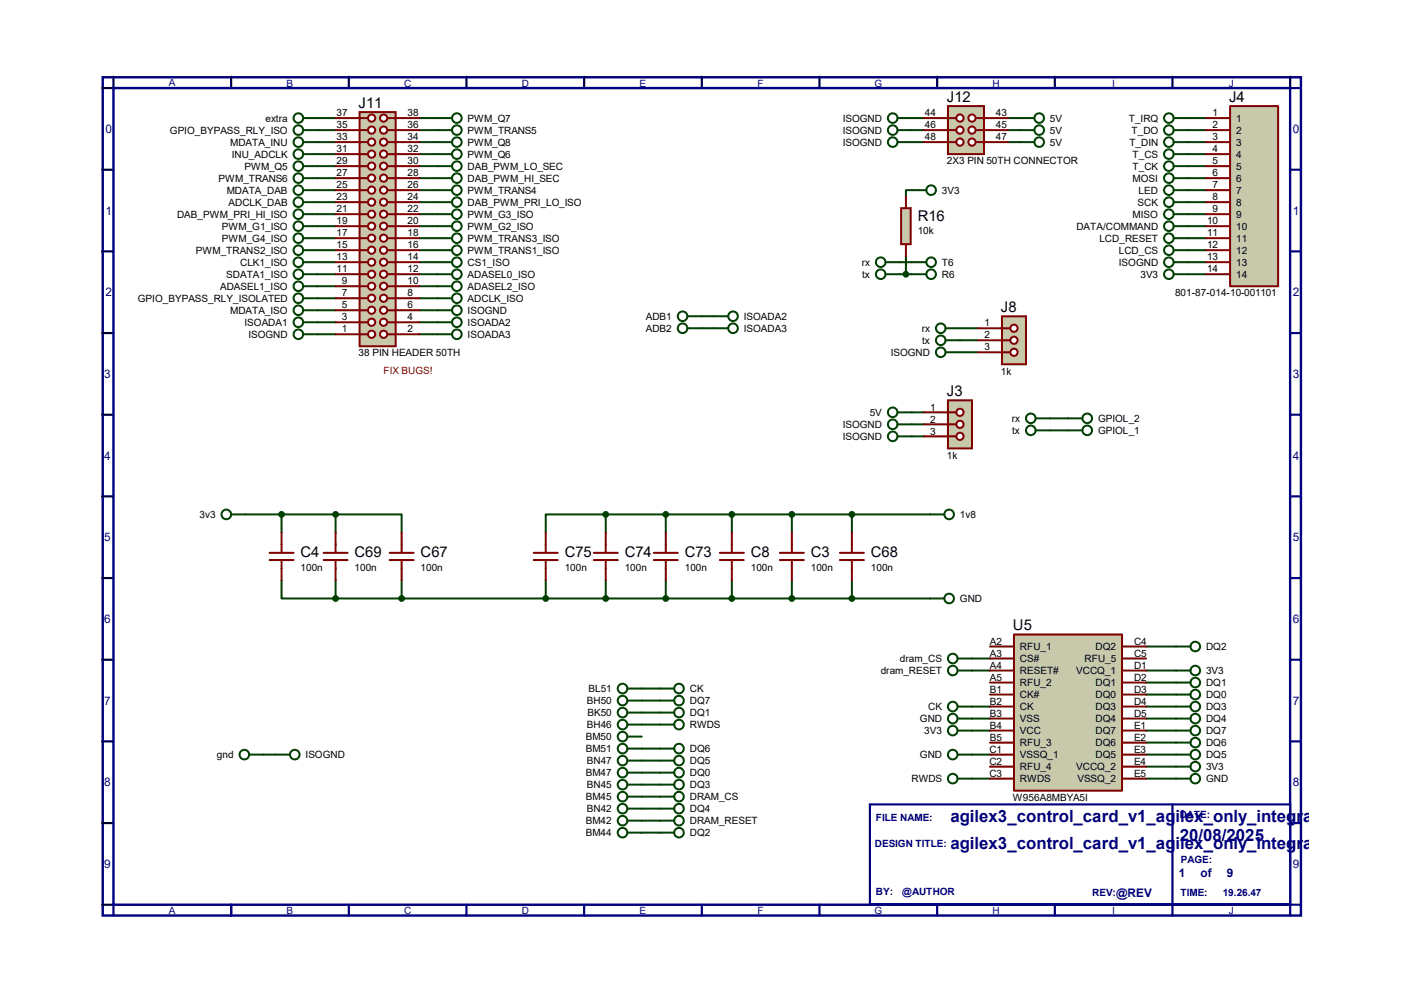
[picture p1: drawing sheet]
<svg xmlns="http://www.w3.org/2000/svg" width="297mm" height="210mm" viewBox="0 0 297 210" stroke-linecap="round" stroke-linejoin="round" font-family="sans-serif">
<path d="M21.7 16.3h253.5v177.3h-253.5zM24 18.6h248.9v172.7h-248.9z" fill="none" stroke="#000080" stroke-width=".51"/>
<g fill="none" stroke="#000080" stroke-width=".47">
<path d="M24 16.3v2.3h-2.3M48.9 16.3v2.3M73.8 16.3v2.3M98.7 16.3v2.3M123.6 16.3v2.3M148.5 16.3v2.3M173.4 16.3v2.3M198.2 16.3v2.3M223.1 16.3v2.3M248 16.3v2.3M272.9 16.3v2.3h2.3M21.7 35.9h2.3"/>
<path d="M272.9 35.9h2.3M21.7 53.2h2.3M272.9 53.2h2.3M21.7 70.4h2.3M272.9 70.4h2.3M21.7 87.7h2.3M272.9 87.7h2.3M21.7 105h2.3M272.9 105h2.3M21.7 122.3h2.3M21.7 139.5h2.3M272.9 122.3h2.3"/>
<path d="M272.9 139.5h2.3M21.7 156.8h2.3M272.9 156.8h2.3M21.7 174.1h2.3M272.9 174.1h2.3M21.7 191.3h2.3v2.3M48.9 191.3v2.3M73.8 191.3v2.3M98.7 191.3v2.3M123.6 191.3v2.3M148.5 191.3v2.3M173.4 191.3v2.3"/>
<path d="M198.2 191.3v2.3M223.1 191.3v2.3M248 191.3v2.3M275.2 191.3h-2.3v2.3"/>
</g>
<g fill="none" stroke="#000" stroke-width=".21">
<path d="M21.5 18.6h2.3M24 16.1v2.3M48.9 16.1v2.3M73.8 16.1v2.3M98.7 16.1v2.3M123.6 16.1v2.3M148.5 16.1v2.3M173.4 16.1v2.3M198.2 16.1l.1 2.3M223.1 16.1l.1 2.3M248 16.1l.1 2.3M272.9 16.1l.1 2.3"/>
<path d="M21.5 35.9h2.3M21.5 53.2h2.3M21.5 70.4h2.3M21.5 87.7h2.3M21.5 105h2.3M21.5 122.3h2.3M21.5 139.5h2.3M21.5 156.8h2.3M21.5 174.1h2.3M21.5 191.3h2.3"/>
</g>
<path d="M184 170.1h88.9v21.1h-88.9z" fill="#fff" stroke="#000080" stroke-width=".47"/>
<path d="M248 170.1v21.1" fill="none" stroke="#000080" stroke-width=".47"/>
<g fill="none" stroke="#004000" stroke-width=".42">
<path d="M67.2 25h3.8M67.2 27.5h3.8M67.2 30.1h3.8M67.2 32.6h3.8M67.2 35.1h3.8M67.2 37.7h3.8M88.8 25h3.8M88.8 27.5h3.8M88.8 30.1h3.8M88.8 32.6h3.8M88.8 35.1h3.8M88.8 37.7h3.8"/>
<path d="M192.9 25h2.6M192.9 27.5h2.6M192.9 30.1h2.6M213.2 25h2.6M213.2 27.5h2.6M213.2 30.1h2.6M248.3 25h6.8M248.3 27.5h6.8M248.3 30.1h6.8M248.3 32.6h6.8M248.3 35.1h6.8M248.3 37.7h6.8"/>
<path d="M67.2 40.2h3.8M67.2 42.8h3.8M67.2 45.3h3.8M67.2 47.8h3.8M67.2 50.4h3.8M67.2 52.9h3.8M67.2 55.5h3.8M67.2 58h3.8M88.8 40.2h3.8M88.8 42.8h3.8M88.8 45.3h3.8M88.8 47.8h3.8"/>
<path d="M88.8 50.4h3.8M88.8 52.9h3.8M88.8 55.5h3.8M88.8 58h3.8M190.4 55.5h2.5M190.4 58h2.5M191.6 54.2v3.8M192.9 40.2h-1.3v1.3M248.3 40.2h6.8M248.3 42.8h6.8M248.3 45.3h6.8M248.3 47.8h6.8"/>
<path d="M248.3 50.4h6.8M248.3 52.9h6.8M248.3 55.5h6.8M248.3 58h6.8M67.2 70.7h3.8M67.2 68.2h3.8M67.2 65.6h3.8M67.2 63.1h3.8M67.2 60.5h3.8M88.8 70.7h3.8M88.8 68.2h3.8M88.8 65.6h3.8"/>
<path d="M88.8 63.1h3.8M88.8 60.5h3.8M148.5 69.4h2.5M148.5 66.9h2.5M203.1 69.4h3.8M203.1 72h3.8M203.1 74.5h3.8M192.9 92.3h2.6M192.9 89.7h2.6M192.9 87.2h2.6M222.1 91h3.8M222.1 88.5h3.8"/>
<path d="M51.9 108.8h19.1M59.6 108.8v3.8M71 108.8h14v3.8M71 108.8v3.8M128.1 108.8h-12.7v3.8M128.1 108.8v3.8M128.1 108.8h68.6M140.8 108.8v3.8M154.8 108.8v3.8M167.5 108.8v3.8M180.2 108.8v3.8M59.6 122.8v3.8h11.4"/>
<path d="M71 126.6h125.7M71 122.8v3.8M85 122.8v3.8M115.4 122.8v3.8M128.1 122.8v3.8M140.8 122.8v3.8M154.8 122.8v3.8M167.5 122.8v3.8M180.2 122.8v3.8M205.6 139.3h3.8M242.4 136.7h6.4M55.8 159.6h2.5"/>
<path d="M135.8 148.2h3.8M135.8 150.7h3.8M135.8 145.6h3.8M135.8 158.3h3.8M135.8 153.2h3.8M205.6 149.4h3.8M205.6 152h3.8M205.6 154.5h3.8M205.6 159.6h3.8M205.6 141.8h3.8M242.4 144.4h6.4M242.4 146.9h6.4"/>
<path d="M242.4 149.4h6.4M242.4 152h6.4M242.4 154.5h6.4M242.4 157.1h6.4M242.4 159.6h6.4M242.4 141.8h6.4M135.8 160.9h3.8M135.8 163.4h3.8M135.8 165.9h3.8M135.8 168.5h3.8M135.8 176.1h3.8M135.8 171h3.8"/>
<path d="M135.8 173.6h3.8M205.6 164.7h3.8M242.4 164.7h6.4M242.4 162.1h6.4"/>
<circle cx="247.3" cy="37.7" r="1.02"/>
<circle cx="247.3" cy="25" r="1.02"/>
<circle cx="247.3" cy="35.1" r="1.02"/>
<circle cx="247.3" cy="27.5" r="1.02"/>
<circle cx="247.3" cy="30.1" r="1.02"/>
<circle cx="247.3" cy="32.6" r="1.02"/>
<circle cx="247.3" cy="52.9" r="1.02"/>
<circle cx="247.3" cy="45.3" r="1.02"/>
<circle cx="247.3" cy="50.4" r="1.02"/>
<circle cx="247.3" cy="47.8" r="1.02"/>
<circle cx="247.3" cy="42.8" r="1.02"/>
<circle cx="247.3" cy="40.2" r="1.02"/>
<circle cx="247.3" cy="58" r="1.02"/>
<circle cx="247.3" cy="55.5" r="1.02"/>
</g>
<path d="M260.2 22.4h10.2v38.1h-10.2z" fill="#c8c8aa" stroke="#800000" stroke-width=".42"/>
<g fill="none" stroke="#800000" stroke-width=".42">
<path d="M255.1 25h5.1M255.1 27.5h5.1M255.1 30.1h5.1M255.1 32.6h5.1M255.1 35.1h5.1M255.1 37.7h5.1M255.1 40.2h5.1M255.1 42.8h5.1M255.1 45.3h5.1M255.1 47.8h5.1M255.1 50.4h5.1M255.1 52.9h5.1"/>
<path d="M255.1 55.5h5.1M255.1 58h5.1"/>
</g>
<path d="M214.5 134.2h22.9v33h-22.9z" fill="#c8c8aa" stroke="#800000" stroke-width=".42"/>
<g fill="none" stroke="#800000" stroke-width=".42">
<path d="M209.4 136.7h5.1M209.4 139.3h5.1M237.4 136.7h5M237.4 139.3h5M209.4 141.8h5.1M209.4 144.4h5.1M209.4 146.9h5.1M209.4 149.4h5.1M209.4 152h5.1M209.4 154.5h5.1M209.4 157.1h5.1M209.4 159.6h5.1"/>
<path d="M237.4 141.8h5M237.4 144.4h5M237.4 146.9h5M237.4 149.4h5M237.4 152h5M237.4 154.5h5M237.4 157.1h5M237.4 159.6h5M209.4 162.1h5.1M209.4 164.7h5.1M237.4 162.1h5M237.4 164.7h5"/>
</g>
<path d="M212 66.9h5v10.1h-5z" fill="#c8c8aa" stroke="#800000" stroke-width=".42"/>
<path d="M212 69.4h1.7" fill="none" stroke="#800000" stroke-width=".42"/>
<circle cx="214.5" cy="69.4" r=".76" fill="#fff" stroke="#800000" stroke-width=".42"/>
<path d="M212 72h1.7" fill="none" stroke="#800000" stroke-width=".42"/>
<circle cx="214.5" cy="72" r=".76" fill="#fff" stroke="#800000" stroke-width=".42"/>
<path d="M212 74.5h1.7" fill="none" stroke="#800000" stroke-width=".42"/>
<circle cx="214.5" cy="74.5" r=".76" fill="#fff" stroke="#800000" stroke-width=".42"/>
<g fill="none" stroke="#800000" stroke-width=".42">
<path d="M206.9 69.4h5.1M206.9 72h5.1M206.9 74.5h5.1M57 116.9h5.1M57 118.4h5.1M59.6 112.6v4.3M59.6 118.4v4.4M68.5 116.9h5M68.5 118.4h5M71 112.6v4.3M71 118.4v4.4M82.4 116.9h5.1"/>
<path d="M82.4 118.4h5.1M85 112.6v4.3M85 118.4v4.4M165 116.9h5.1M165 118.4h5.1M167.5 112.6v4.3M167.5 118.4v4.4M177.7 116.9h5.1M177.7 118.4h5.1M180.2 112.6v4.3M180.2 118.4v4.4"/>
</g>
<g fill="none" stroke="#004000" stroke-width=".42">
<path d="M64.1 30.1h3.1M64.1 32.6h3.1M64.1 27.5h3.1M64.1 37.7h3.1M64.1 35.1h3.1M92.6 30.1h3M92.6 32.6h3M92.6 27.5h3M92.6 37.7h3M92.6 35.1h3M64.1 40.2h3.1M64.1 42.8h3.1"/>
<path d="M64.1 45.3h3.1M64.1 47.8h3.1M64.1 50.4h3.1M64.1 52.9h3.1M64.1 55.5h3.1M64.1 58h3.1M92.6 40.2h3M92.6 42.8h3M92.6 45.3h3M92.6 47.8h3M92.6 50.4h3M92.6 52.9h3"/>
<path d="M92.6 55.5h3M92.6 58h3M64.1 70.7h3.1M64.1 68.2h3.1M64.1 60.5h3.1M64.1 63.1h3.1M64.1 65.6h3.1M92.6 70.7h3M92.6 68.2h3M92.6 60.5h3M92.6 63.1h3M92.6 65.6h3"/>
<path d="M145.4 69.4h3.1M145.4 66.9h3.1M151 69.4h3.1M151 66.9h3.1M200 69.4h3.1M200 72h3.1M200 74.5h3.1M196.7 108.8h3.1M196.7 126.6h3.1M202.6 139.3h3M248.8 136.7h3M52.7 159.6h3.1"/>
<path d="M58.3 159.6h3M139.6 148.2h3M139.6 150.7h3M139.6 158.3h3M139.6 145.6h3M139.6 153.2h3M202.6 149.4h3M202.6 152h3M202.6 154.5h3M202.6 159.6h3M202.6 141.8h3M248.8 144.4h3"/>
<path d="M248.8 146.9h3M248.8 149.4h3M248.8 152h3M248.8 154.5h3M248.8 157.1h3M248.8 159.6h3M248.8 141.8h3M139.6 163.4h3M139.6 176.1h3M139.6 173.6h3M139.6 168.5h3M139.6 160.9h3"/>
<path d="M139.6 165.9h3M139.6 171h3M202.6 164.7h3M248.8 164.7h3M248.8 162.1h3"/>
<circle cx="63.1" cy="32.6" r="1.02"/>
<circle cx="63.1" cy="35.1" r="1.02"/>
<circle cx="63.1" cy="27.5" r="1.02"/>
<circle cx="63.1" cy="37.7" r="1.02"/>
<circle cx="63.1" cy="30.1" r="1.02"/>
<circle cx="96.6" cy="37.7" r="1.02"/>
<circle cx="96.6" cy="35.1" r="1.02"/>
<circle cx="96.6" cy="27.5" r="1.02"/>
<circle cx="96.6" cy="32.6" r="1.02"/>
<circle cx="96.6" cy="30.1" r="1.02"/>
<circle cx="63.1" cy="45.3" r="1.02"/>
<circle cx="63.1" cy="42.8" r="1.02"/>
<circle cx="63.1" cy="50.4" r="1.02"/>
<circle cx="63.1" cy="52.9" r="1.02"/>
<circle cx="63.1" cy="40.2" r="1.02"/>
<circle cx="63.1" cy="55.5" r="1.02"/>
<circle cx="63.1" cy="47.8" r="1.02"/>
<circle cx="63.1" cy="58" r="1.02"/>
<circle cx="96.6" cy="40.2" r="1.02"/>
<circle cx="96.6" cy="42.8" r="1.02"/>
<circle cx="96.6" cy="47.8" r="1.02"/>
<circle cx="96.6" cy="58" r="1.02"/>
<circle cx="96.6" cy="45.3" r="1.02"/>
<circle cx="96.6" cy="52.9" r="1.02"/>
<circle cx="96.6" cy="50.4" r="1.02"/>
<circle cx="96.6" cy="55.5" r="1.02"/>
<circle cx="63.1" cy="70.7" r="1.02"/>
<circle cx="63.1" cy="65.6" r="1.02"/>
<circle cx="63.1" cy="60.5" r="1.02"/>
<circle cx="63.1" cy="63.1" r="1.02"/>
<circle cx="63.1" cy="68.2" r="1.02"/>
<circle cx="96.6" cy="65.6" r="1.02"/>
<circle cx="96.6" cy="60.5" r="1.02"/>
<circle cx="96.6" cy="63.1" r="1.02"/>
<circle cx="96.6" cy="70.7" r="1.02"/>
<circle cx="96.6" cy="68.2" r="1.02"/>
<circle cx="144.4" cy="69.4" r="1.02"/>
<circle cx="144.4" cy="66.9" r="1.02"/>
<circle cx="155.1" cy="69.4" r="1.02"/>
<circle cx="155.1" cy="66.9" r="1.02"/>
<circle cx="199" cy="69.4" r="1.02"/>
<circle cx="199" cy="74.5" r="1.02"/>
<circle cx="199" cy="72" r="1.02"/>
<circle cx="200.8" cy="108.8" r="1.02"/>
<circle cx="200.8" cy="126.6" r="1.02"/>
<circle cx="201.5" cy="139.3" r="1.02"/>
<circle cx="252.9" cy="136.7" r="1.02"/>
<circle cx="51.7" cy="159.6" r="1.02"/>
<circle cx="62.4" cy="159.6" r="1.02"/>
<circle cx="143.6" cy="158.3" r="1.02"/>
<circle cx="143.6" cy="148.2" r="1.02"/>
<circle cx="143.6" cy="145.6" r="1.02"/>
<circle cx="143.6" cy="153.2" r="1.02"/>
<circle cx="143.6" cy="150.7" r="1.02"/>
<circle cx="201.5" cy="159.6" r="1.02"/>
<circle cx="201.5" cy="149.4" r="1.02"/>
<circle cx="201.5" cy="152" r="1.02"/>
<circle cx="201.5" cy="141.8" r="1.02"/>
<circle cx="201.5" cy="154.5" r="1.02"/>
<circle cx="252.9" cy="152" r="1.02"/>
<circle cx="252.9" cy="149.4" r="1.02"/>
<circle cx="252.9" cy="159.6" r="1.02"/>
<circle cx="252.9" cy="154.5" r="1.02"/>
<circle cx="252.9" cy="141.8" r="1.02"/>
<circle cx="252.9" cy="144.4" r="1.02"/>
<circle cx="252.9" cy="146.9" r="1.02"/>
<circle cx="252.9" cy="157.1" r="1.02"/>
<circle cx="143.6" cy="165.9" r="1.02"/>
<circle cx="143.6" cy="163.4" r="1.02"/>
<circle cx="143.6" cy="168.5" r="1.02"/>
<circle cx="143.6" cy="160.9" r="1.02"/>
<circle cx="143.6" cy="176.1" r="1.02"/>
<circle cx="143.6" cy="173.6" r="1.02"/>
<circle cx="143.6" cy="171" r="1.02"/>
<circle cx="201.5" cy="164.7" r="1.02"/>
<circle cx="252.9" cy="164.7" r="1.02"/>
<circle cx="252.9" cy="162.1" r="1.02"/>
</g>
<g fill="#004000" stroke="#004000" stroke-width=".42">
<circle cx="167.5" cy="126.6" r=".51"/>
<circle cx="167.5" cy="108.8" r=".51"/>
</g>
<path d="M200.5 22.4h7.7v10.2h-7.7z" fill="#c8c8aa" stroke="#800000" stroke-width=".42"/>
<path d="M206.4 27.5h1.8" fill="none" stroke="#800000" stroke-width=".42"/>
<circle cx="205.6" cy="27.5" r=".76" fill="#fff" stroke="#800000" stroke-width=".42"/>
<path d="M206.4 30.1h1.8" fill="none" stroke="#800000" stroke-width=".42"/>
<circle cx="205.6" cy="30.1" r=".76" fill="#fff" stroke="#800000" stroke-width=".42"/>
<path d="M200.5 27.5h1.8" fill="none" stroke="#800000" stroke-width=".42"/>
<circle cx="203.1" cy="27.5" r=".76" fill="#fff" stroke="#800000" stroke-width=".42"/>
<path d="M200.5 30.1h1.8" fill="none" stroke="#800000" stroke-width=".42"/>
<circle cx="203.1" cy="30.1" r=".76" fill="#fff" stroke="#800000" stroke-width=".42"/>
<path d="M206.4 25h1.8" fill="none" stroke="#800000" stroke-width=".42"/>
<circle cx="205.6" cy="25" r=".76" fill="#fff" stroke="#800000" stroke-width=".42"/>
<path d="M200.5 25h1.8" fill="none" stroke="#800000" stroke-width=".42"/>
<circle cx="203.1" cy="25" r=".76" fill="#fff" stroke="#800000" stroke-width=".42"/>
<path d="M195.5 27.5h5M195.5 30.1h5M195.5 25h5M208.2 27.5h5M208.2 30.1h5M208.2 25h5" fill="none" stroke="#800000" stroke-width=".42"/>
<g fill="none" stroke="#004000" stroke-width=".42">
<path d="M189.9 25h3M189.9 27.5h3M189.9 30.1h3M215.8 25h3M215.8 27.5h3M215.8 30.1h3M187.3 55.5h3.1M187.3 58h3.1M192.9 55.5h3.1M192.9 58h3.1"/>
<circle cx="188.8" cy="30.1" r="1.02"/>
<circle cx="188.8" cy="25" r="1.02"/>
<circle cx="188.8" cy="27.5" r="1.02"/>
<circle cx="219.8" cy="27.5" r="1.02"/>
<circle cx="219.8" cy="30.1" r="1.02"/>
<circle cx="219.8" cy="25" r="1.02"/>
<circle cx="186.3" cy="55.5" r="1.02"/>
<circle cx="186.3" cy="58" r="1.02"/>
<circle cx="197" cy="58" r="1.02"/>
<circle cx="197" cy="55.5" r="1.02"/>
</g>
<path d="M190.6 44h2.1v7.6h-2.1z" fill="#c8c8aa" stroke="#800000" stroke-width=".42"/>
<path d="M191.6 41.5v2.5M191.6 51.6v2.6" fill="none" stroke="#800000" stroke-width=".42"/>
<circle cx="191.6" cy="58" r=".51" fill="#004000" stroke="#004000" stroke-width=".42"/>
<g fill="none" stroke="#004000" stroke-width=".42">
<path d="M192.9 40.2h3.1"/>
<circle cx="197" cy="40.2" r="1.02"/>
</g>
<path d="M76.1 23.7h7.6v49.5h-7.6z" fill="#c8c8aa" stroke="#800000" stroke-width=".42"/>
<path d="M76.1 70.7h1.8" fill="none" stroke="#800000" stroke-width=".42"/>
<circle cx="78.6" cy="70.7" r=".76" fill="#fff" stroke="#800000" stroke-width=".42"/>
<path d="M76.1 68.2h1.8" fill="none" stroke="#800000" stroke-width=".42"/>
<circle cx="78.6" cy="68.2" r=".76" fill="#fff" stroke="#800000" stroke-width=".42"/>
<path d="M76.1 65.6h1.8" fill="none" stroke="#800000" stroke-width=".42"/>
<circle cx="78.6" cy="65.6" r=".76" fill="#fff" stroke="#800000" stroke-width=".42"/>
<path d="M76.1 63.1h1.8" fill="none" stroke="#800000" stroke-width=".42"/>
<circle cx="78.6" cy="63.1" r=".76" fill="#fff" stroke="#800000" stroke-width=".42"/>
<path d="M81.9 70.7h1.8" fill="none" stroke="#800000" stroke-width=".42"/>
<circle cx="81.2" cy="70.7" r=".76" fill="#fff" stroke="#800000" stroke-width=".42"/>
<path d="M81.9 68.2h1.8" fill="none" stroke="#800000" stroke-width=".42"/>
<circle cx="81.2" cy="68.2" r=".76" fill="#fff" stroke="#800000" stroke-width=".42"/>
<path d="M81.9 65.6h1.8" fill="none" stroke="#800000" stroke-width=".42"/>
<circle cx="81.2" cy="65.6" r=".76" fill="#fff" stroke="#800000" stroke-width=".42"/>
<path d="M81.9 63.1h1.8" fill="none" stroke="#800000" stroke-width=".42"/>
<circle cx="81.2" cy="63.1" r=".76" fill="#fff" stroke="#800000" stroke-width=".42"/>
<path d="M76.1 60.5h1.8" fill="none" stroke="#800000" stroke-width=".42"/>
<circle cx="78.6" cy="60.5" r=".76" fill="#fff" stroke="#800000" stroke-width=".42"/>
<path d="M81.9 60.5h1.8" fill="none" stroke="#800000" stroke-width=".42"/>
<circle cx="81.2" cy="60.5" r=".76" fill="#fff" stroke="#800000" stroke-width=".42"/>
<path d="M76.1 58h1.8" fill="none" stroke="#800000" stroke-width=".42"/>
<circle cx="78.6" cy="58" r=".76" fill="#fff" stroke="#800000" stroke-width=".42"/>
<path d="M81.9 58h1.8" fill="none" stroke="#800000" stroke-width=".42"/>
<circle cx="81.2" cy="58" r=".76" fill="#fff" stroke="#800000" stroke-width=".42"/>
<path d="M76.1 55.5h1.8" fill="none" stroke="#800000" stroke-width=".42"/>
<circle cx="78.6" cy="55.5" r=".76" fill="#fff" stroke="#800000" stroke-width=".42"/>
<path d="M81.9 55.5h1.8" fill="none" stroke="#800000" stroke-width=".42"/>
<circle cx="81.2" cy="55.5" r=".76" fill="#fff" stroke="#800000" stroke-width=".42"/>
<path d="M76.1 52.9h1.8" fill="none" stroke="#800000" stroke-width=".42"/>
<circle cx="78.6" cy="52.9" r=".76" fill="#fff" stroke="#800000" stroke-width=".42"/>
<path d="M81.9 52.9h1.8" fill="none" stroke="#800000" stroke-width=".42"/>
<circle cx="81.2" cy="52.9" r=".76" fill="#fff" stroke="#800000" stroke-width=".42"/>
<path d="M76.1 50.4h1.8" fill="none" stroke="#800000" stroke-width=".42"/>
<circle cx="78.6" cy="50.4" r=".76" fill="#fff" stroke="#800000" stroke-width=".42"/>
<path d="M76.1 47.8h1.8" fill="none" stroke="#800000" stroke-width=".42"/>
<circle cx="78.6" cy="47.8" r=".76" fill="#fff" stroke="#800000" stroke-width=".42"/>
<path d="M76.1 45.3h1.8" fill="none" stroke="#800000" stroke-width=".42"/>
<circle cx="78.6" cy="45.3" r=".76" fill="#fff" stroke="#800000" stroke-width=".42"/>
<path d="M81.9 50.4h1.8" fill="none" stroke="#800000" stroke-width=".42"/>
<circle cx="81.2" cy="50.4" r=".76" fill="#fff" stroke="#800000" stroke-width=".42"/>
<path d="M81.9 47.8h1.8" fill="none" stroke="#800000" stroke-width=".42"/>
<circle cx="81.2" cy="47.8" r=".76" fill="#fff" stroke="#800000" stroke-width=".42"/>
<path d="M81.9 45.3h1.8" fill="none" stroke="#800000" stroke-width=".42"/>
<circle cx="81.2" cy="45.3" r=".76" fill="#fff" stroke="#800000" stroke-width=".42"/>
<path d="M76.1 42.8h1.8" fill="none" stroke="#800000" stroke-width=".42"/>
<circle cx="78.6" cy="42.8" r=".76" fill="#fff" stroke="#800000" stroke-width=".42"/>
<path d="M81.9 42.8h1.8" fill="none" stroke="#800000" stroke-width=".42"/>
<circle cx="81.2" cy="42.8" r=".76" fill="#fff" stroke="#800000" stroke-width=".42"/>
<path d="M76.1 40.2h1.8" fill="none" stroke="#800000" stroke-width=".42"/>
<circle cx="78.6" cy="40.2" r=".76" fill="#fff" stroke="#800000" stroke-width=".42"/>
<path d="M81.9 40.2h1.8" fill="none" stroke="#800000" stroke-width=".42"/>
<circle cx="81.2" cy="40.2" r=".76" fill="#fff" stroke="#800000" stroke-width=".42"/>
<path d="M76.1 37.7h1.8" fill="none" stroke="#800000" stroke-width=".42"/>
<circle cx="78.6" cy="37.7" r=".76" fill="#fff" stroke="#800000" stroke-width=".42"/>
<path d="M76.1 35.1h1.8" fill="none" stroke="#800000" stroke-width=".42"/>
<circle cx="78.6" cy="35.1" r=".76" fill="#fff" stroke="#800000" stroke-width=".42"/>
<path d="M81.9 37.7h1.8" fill="none" stroke="#800000" stroke-width=".42"/>
<circle cx="81.2" cy="37.7" r=".76" fill="#fff" stroke="#800000" stroke-width=".42"/>
<path d="M81.9 35.1h1.8" fill="none" stroke="#800000" stroke-width=".42"/>
<circle cx="81.2" cy="35.1" r=".76" fill="#fff" stroke="#800000" stroke-width=".42"/>
<path d="M76.1 32.6h1.8" fill="none" stroke="#800000" stroke-width=".42"/>
<circle cx="78.6" cy="32.6" r=".76" fill="#fff" stroke="#800000" stroke-width=".42"/>
<path d="M76.1 30.1h1.8" fill="none" stroke="#800000" stroke-width=".42"/>
<circle cx="78.6" cy="30.1" r=".76" fill="#fff" stroke="#800000" stroke-width=".42"/>
<path d="M81.9 32.6h1.8" fill="none" stroke="#800000" stroke-width=".42"/>
<circle cx="81.2" cy="32.6" r=".76" fill="#fff" stroke="#800000" stroke-width=".42"/>
<path d="M81.9 30.1h1.8" fill="none" stroke="#800000" stroke-width=".42"/>
<circle cx="81.2" cy="30.1" r=".76" fill="#fff" stroke="#800000" stroke-width=".42"/>
<path d="M76.1 27.5h1.8" fill="none" stroke="#800000" stroke-width=".42"/>
<circle cx="78.6" cy="27.5" r=".76" fill="#fff" stroke="#800000" stroke-width=".42"/>
<path d="M81.9 27.5h1.8" fill="none" stroke="#800000" stroke-width=".42"/>
<circle cx="81.2" cy="27.5" r=".76" fill="#fff" stroke="#800000" stroke-width=".42"/>
<path d="M76.1 25h1.8" fill="none" stroke="#800000" stroke-width=".42"/>
<circle cx="78.6" cy="25" r=".76" fill="#fff" stroke="#800000" stroke-width=".42"/>
<path d="M81.9 25h1.8" fill="none" stroke="#800000" stroke-width=".42"/>
<circle cx="81.2" cy="25" r=".76" fill="#fff" stroke="#800000" stroke-width=".42"/>
<g fill="none" stroke="#800000" stroke-width=".42">
<path d="M71 37.7h5.1M71 35.1h5.1M71 32.6h5.1M71 30.1h5.1M71 27.5h5.1M71 25h5.1M83.7 37.7h5.1M83.7 35.1h5.1M83.7 32.6h5.1M83.7 30.1h5.1M83.7 27.5h5.1M83.7 25h5.1"/>
<path d="M71 58h5.1M71 55.5h5.1M71 52.9h5.1M71 50.4h5.1M71 47.8h5.1M71 45.3h5.1M71 42.8h5.1M71 40.2h5.1M83.7 58h5.1M83.7 55.5h5.1M83.7 52.9h5.1M83.7 50.4h5.1"/>
<path d="M83.7 47.8h5.1M83.7 45.3h5.1M83.7 42.8h5.1M83.7 40.2h5.1M71 70.7h5.1M71 68.2h5.1M71 65.6h5.1M71 63.1h5.1M71 60.5h5.1M83.7 70.7h5.1M83.7 68.2h5.1M83.7 65.6h5.1"/>
<path d="M83.7 63.1h5.1M83.7 60.5h5.1"/>
</g>
<g fill="none" stroke="#004000" stroke-width=".42">
<path d="M92.6 25h3M219.1 88.5h3M219.1 91h3M225.9 88.5h3.1M225.9 91h3.1"/>
<circle cx="96.6" cy="25" r="1.02"/>
<circle cx="218.1" cy="88.5" r="1.02"/>
<circle cx="218.1" cy="91" r="1.02"/>
<circle cx="230" cy="91" r="1.02"/>
<circle cx="230" cy="88.5" r="1.02"/>
</g>
<path d="M200.5 84.7h5.1v10.1h-5.1z" fill="#c8c8aa" stroke="#800000" stroke-width=".42"/>
<path d="M200.5 87.2h1.8" fill="none" stroke="#800000" stroke-width=".42"/>
<circle cx="203.1" cy="87.2" r=".76" fill="#fff" stroke="#800000" stroke-width=".42"/>
<path d="M200.5 89.7h1.8" fill="none" stroke="#800000" stroke-width=".42"/>
<circle cx="203.1" cy="89.7" r=".76" fill="#fff" stroke="#800000" stroke-width=".42"/>
<path d="M200.5 92.3h1.8" fill="none" stroke="#800000" stroke-width=".42"/>
<circle cx="203.1" cy="92.3" r=".76" fill="#fff" stroke="#800000" stroke-width=".42"/>
<g fill="none" stroke="#800000" stroke-width=".42">
<path d="M195.5 87.2h5M195.5 89.7h5M195.5 92.3h5M112.9 116.9h5.1M112.9 118.4h5.1M115.4 112.6v4.3M115.4 118.4v4.4M125.6 116.9h5.1M125.6 118.4h5.1M128.1 112.6v4.3M128.1 118.4v4.4M138.3 116.9h5.1"/>
<path d="M138.3 118.4h5.1M140.8 112.6v4.3M140.8 118.4v4.4M152.3 116.9h5.1M152.3 118.4h5.1M154.8 112.6v4.3M154.8 118.4v4.4"/>
</g>
<g fill="none" stroke="#004000" stroke-width=".42">
<path d="M64.1 25h3.1M189.9 92.3h3M189.9 89.7h3M189.9 87.2h3M48.9 108.8h3M132.7 148.2h3.1M132.7 150.7h3.1M132.7 145.6h3.1M132.7 155.8h3.1M132.7 158.3h3.1M132.7 153.2h3.1M132.7 160.9h3.1"/>
<path d="M132.7 163.4h3.1M132.7 165.9h3.1M132.7 168.5h3.1M132.7 176.1h3.1M132.7 171h3.1M132.7 173.6h3.1"/>
<circle cx="63.1" cy="25" r="1.02"/>
<circle cx="188.8" cy="87.2" r="1.02"/>
<circle cx="188.8" cy="92.3" r="1.02"/>
<circle cx="188.8" cy="89.7" r="1.02"/>
<circle cx="47.9" cy="108.8" r="1.02"/>
<circle cx="131.7" cy="150.7" r="1.02"/>
<circle cx="131.7" cy="145.6" r="1.02"/>
<circle cx="131.7" cy="153.2" r="1.02"/>
<circle cx="131.7" cy="155.8" r="1.02"/>
<circle cx="131.7" cy="158.3" r="1.02"/>
<circle cx="131.7" cy="148.2" r="1.02"/>
<circle cx="131.7" cy="176.1" r="1.02"/>
<circle cx="131.7" cy="163.4" r="1.02"/>
<circle cx="131.7" cy="165.9" r="1.02"/>
<circle cx="131.7" cy="168.5" r="1.02"/>
<circle cx="131.7" cy="160.9" r="1.02"/>
<circle cx="131.7" cy="171" r="1.02"/>
<circle cx="131.7" cy="173.6" r="1.02"/>
</g>
<g fill="#004000" stroke="#004000" stroke-width=".42">
<circle cx="140.8" cy="126.6" r=".51"/>
<circle cx="140.8" cy="108.8" r=".51"/>
<circle cx="128.1" cy="126.6" r=".51"/>
<circle cx="128.1" cy="108.8" r=".51"/>
<circle cx="115.4" cy="126.6" r=".51"/>
<circle cx="85" cy="126.6" r=".51"/>
<circle cx="71" cy="126.6" r=".51"/>
<circle cx="71" cy="108.8" r=".51"/>
<circle cx="154.8" cy="126.6" r=".51"/>
<circle cx="154.8" cy="108.8" r=".51"/>
<circle cx="59.6" cy="108.8" r=".51"/>
<circle cx="180.2" cy="126.6" r=".51"/>
<circle cx="180.2" cy="108.8" r=".51"/>
</g>
<g font-size="3.6" fill="#000080">
<text x="201" y="173.8">agilex3_control_card_v1_agilex_only_integrated_magneti</text>
<text x="201" y="179.6">agilex3_control_card_v1_agilex_only_integrated_magneti</text>
<text x="249.6" y="177.8">20/08/2025</text>
</g>
<g font-size="3.1">
<text x="75.9" y="22.8">J11</text>
<text x="200.3" y="21.5">J12</text>
<text x="260" y="21.5">J4</text>
<text x="194.1" y="46.7">R16</text>
<text x="211.8" y="66">J8</text>
<text x="200.3" y="83.8">J3</text>
<text x="63.6" y="117.8">C4</text>
<text x="75" y="117.8">C69</text>
<text x="89" y="117.8">C67</text>
<text x="119.5" y="117.8">C75</text>
<text x="132.2" y="117.8">C74</text>
<text x="144.9" y="117.8">C73</text>
<text x="158.8" y="117.8">C8</text>
<text x="171.5" y="117.8">C3</text>
<text x="184.2" y="117.8">C68</text>
<text x="214.3" y="133.3">U5</text>
</g>
<g font-size="2.5" fill="#000080">
<text x="22.3" y="28.2">0</text>
<text x="273.5" y="28.2">0</text>
<text x="22.3" y="45.4">1</text>
<text x="273.5" y="45.4">1</text>
<text x="22.3" y="62.7">2</text>
<text x="273.5" y="62.7">2</text>
<text x="22.1" y="80">3</text>
<text x="273.5" y="80">3</text>
<text x="22.1" y="97.2">4</text>
<text x="273.5" y="97.2">4</text>
<text x="22.1" y="114.5">5</text>
<text x="273.5" y="114.5">5</text>
<text x="22.1" y="131.8">6</text>
<text x="273.5" y="131.8">6</text>
<text x="22.1" y="149.1">7</text>
<text x="273.5" y="149.1">7</text>
<text x="22.1" y="166.3">8</text>
<text x="273.5" y="166.3">8</text>
<text x="22.1" y="183.6">9</text>
<text x="249.4" y="185.5">1</text>
<text x="254" y="185.5">of</text>
<text x="259.5" y="185.5">9</text>
<text x="273.5" y="183.6">9</text>
<text x="236.1" y="189.6">@REV</text>
</g>
<g font-size="2.1" fill="#000080">
<text x="35.7" y="18.1">A</text>
<text x="60.6" y="18.4">B</text>
<text x="85.5" y="18.4">C</text>
<text x="110.4" y="18.4">D</text>
<text x="135.3" y="18.4">E</text>
<text x="160.3" y="18.4">F</text>
<text x="185" y="18.4">G</text>
<text x="209.9" y="18.4">H</text>
<text x="235.3" y="18.4">I</text>
<text x="260" y="18.4">J</text>
<text x="185.3" y="173.6">FILE NAME:</text>
<text x="249.6" y="173.1">DATE:</text>
<text x="185.1" y="179.1">DESIGN TITLE:</text>
<text x="249.8" y="182.5">PAGE:</text>
<text x="185.3" y="189.4">BY:</text>
<text x="190.9" y="189.4">@AUTHOR</text>
<text x="231.1" y="189.5">REV:</text>
<text x="249.7" y="189.5">TIME:</text>
<text x="258.7" y="189.5">19.26.47</text>
<text x="35.7" y="193.4">A</text>
<text x="60.6" y="193.4">B</text>
<text x="85.5" y="193.4">C</text>
<text x="110.4" y="193.4">D</text>
<text x="135.3" y="193.4">E</text>
<text x="160.3" y="193.4">F</text>
<text x="185" y="193.4">G</text>
<text x="209.9" y="193.4">H</text>
<text x="235.3" y="193.4">I</text>
<text x="260" y="193.4">J</text>
</g>
<g font-size="2.1">
<text x="35.9" y="28.3">GPIO_BYPASS_RLY_ISO</text>
<text x="56.2" y="25.7">extra</text>
<text x="71.2" y="29.7">33</text>
<text x="71.2" y="27.1">35</text>
<text x="71.2" y="24.6">37</text>
<text x="86.2" y="29.7">34</text>
<text x="86.2" y="27.1">36</text>
<text x="86.2" y="24.6">38</text>
<text x="98.9" y="28.3">PWM_TRANS5</text>
<text x="98.9" y="25.7">PWM_Q7</text>
<text x="178.3" y="25.7">ISOGND</text>
<text x="178.3" y="28.3">ISOGND</text>
<text x="195.7" y="27.1">46</text>
<text x="195.7" y="29.7">48</text>
<text x="195.7" y="24.6">44</text>
<text x="210.7" y="27.1">45</text>
<text x="210.7" y="29.7">47</text>
<text x="210.7" y="24.6">43</text>
<text x="222.1" y="25.7">5V</text>
<text x="222.1" y="28.3">5V</text>
<text x="238.8" y="25.7">T_IRQ</text>
<text x="239.4" y="28.3">T_DO</text>
<text x="256.5" y="24.6">1</text>
<text x="256.5" y="27.1">2</text>
<text x="256.5" y="29.7">3</text>
<text x="261.5" y="25.7">1</text>
<text x="261.5" y="28.3">2</text>
<text x="48.7" y="30.8">MDATA_INU</text>
<text x="49" y="33.4">INU_ADCLK</text>
<text x="51.7" y="35.9">PWM_Q5</text>
<text x="71.2" y="34.8">29</text>
<text x="71.2" y="32.2">31</text>
<text x="86.2" y="34.8">30</text>
<text x="86.2" y="32.2">32</text>
<text x="98.9" y="33.4">PWM_Q6</text>
<text x="98.9" y="35.9">DAB_PWM_LO_SEC</text>
<text x="98.9" y="30.8">PWM_Q8</text>
<text x="178.3" y="30.8">ISOGND</text>
<text x="200.3" y="34.8">2X3 PIN 50TH CONNECTOR</text>
<text x="222.1" y="30.8">5V</text>
<text x="238.9" y="30.8">T_DIN</text>
<text x="239.6" y="35.9">T_CK</text>
<text x="239.6" y="33.4">T_CS</text>
<text x="256.5" y="32.2">4</text>
<text x="256.5" y="34.8">5</text>
<text x="261.5" y="30.8">3</text>
<text x="261.5" y="33.4">4</text>
<text x="261.5" y="35.9">5</text>
<text x="46.2" y="38.4">PWM_TRANS6</text>
<text x="48" y="41">MDATA_DAB</text>
<text x="71.2" y="39.8">25</text>
<text x="71.2" y="37.3">27</text>
<text x="86.2" y="39.8">26</text>
<text x="86.2" y="37.3">28</text>
<text x="98.9" y="38.4">DAB_PWM_HI_SEC</text>
<text x="98.9" y="41">PWM_TRANS4</text>
<text x="199.3" y="41">3V3</text>
<text x="239.6" y="38.4">MOSI</text>
<text x="240.9" y="41">LED</text>
<text x="256.5" y="37.3">6</text>
<text x="256.5" y="39.8">7</text>
<text x="261.5" y="38.4">6</text>
<text x="261.5" y="41">7</text>
<text x="37.5" y="46.1">DAB_PWM_PRI_HI_ISO</text>
<text x="48.3" y="43.5">ADCLK_DAB</text>
<text x="71.2" y="47.5">19</text>
<text x="71.2" y="44.9">21</text>
<text x="71.2" y="42.4">23</text>
<text x="86.2" y="47.5">20</text>
<text x="86.2" y="44.9">22</text>
<text x="86.2" y="42.4">24</text>
<text x="98.9" y="43.5">DAB_PWM_PRI_LO_ISO</text>
<text x="98.9" y="46.1">PWM_G3_ISO</text>
<text x="239.6" y="46.1">MISO</text>
<text x="240.7" y="43.5">SCK</text>
<text x="255.4" y="47.5">10</text>
<text x="256.5" y="42.4">8</text>
<text x="256.5" y="44.9">9</text>
<text x="261.5" y="43.5">8</text>
<text x="261.5" y="46.1">9</text>
<text x="41.4" y="53.7">PWM_TRANS2_ISO</text>
<text x="46.9" y="48.6">PWM_G1_ISO</text>
<text x="46.9" y="51.1">PWM_G4_ISO</text>
<text x="71.2" y="52.5">15</text>
<text x="71.2" y="50">17</text>
<text x="86.2" y="52.5">16</text>
<text x="86.2" y="50">18</text>
<text x="98.9" y="48.6">PWM_G2_ISO</text>
<text x="98.9" y="51.1">PWM_TRANS3_ISO</text>
<text x="98.9" y="53.7">PWM_TRANS1_ISO</text>
<text x="194.1" y="49.6">10k</text>
<text x="227.7" y="48.6">DATA/COMMAND</text>
<text x="232.6" y="51.1">LCD_RESET</text>
<text x="236.7" y="53.7">LCD_CS</text>
<text x="255.4" y="50">11</text>
<text x="255.4" y="52.5">12</text>
<text x="261.5" y="48.6">10</text>
<text x="261.5" y="51.1">11</text>
<text x="261.5" y="53.7">12</text>
<text x="47.9" y="58.8">SDATA1_ISO</text>
<text x="50.8" y="56.2">CLK1_ISO</text>
<text x="71.2" y="57.6">11</text>
<text x="71.2" y="55.1">13</text>
<text x="86.2" y="57.6">12</text>
<text x="86.2" y="55.1">14</text>
<text x="98.9" y="56.2">CS1_ISO</text>
<text x="98.9" y="58.8">ADASEL0_ISO</text>
<text x="182.3" y="56.2">rx</text>
<text x="182.4" y="58.8">tx</text>
<text x="199.3" y="58.8">R6</text>
<text x="199.3" y="56.2">T6</text>
<text x="236.7" y="56.2">ISOGND</text>
<text x="241.3" y="58.8">3V3</text>
<text x="255.4" y="55.1">13</text>
<text x="255.4" y="57.6">14</text>
<text x="261.5" y="56.2">13</text>
<text x="261.5" y="58.8">14</text>
<text x="29.2" y="63.8">GPIO_BYPASS_RLY_ISOLATED</text>
<text x="46.6" y="61.3">ADASEL1_ISO</text>
<text x="72.3" y="65.2">5</text>
<text x="72.3" y="62.7">7</text>
<text x="72.3" y="60.2">9</text>
<text x="86.2" y="65.2">6</text>
<text x="86.2" y="62.7">8</text>
<text x="86.2" y="60.2">10</text>
<text x="98.9" y="61.3">ADASEL2_ISO</text>
<text x="98.9" y="63.8">ADCLK_ISO</text>
<text x="248.6" y="62.7">801-87-014-10-001101</text>
<text x="48.7" y="66.4">MDATA_ISO</text>
<text x="51.7" y="68.9">ISOADA1</text>
<text x="52.5" y="71.5">ISOGND</text>
<text x="72.3" y="70.3">1</text>
<text x="72.3" y="67.8">3</text>
<text x="86.2" y="70.3">2</text>
<text x="86.2" y="67.8">4</text>
<text x="98.9" y="68.9">ISOADA2</text>
<text x="98.9" y="71.5">ISOADA3</text>
<text x="98.9" y="66.4">ISOGND</text>
<text x="136.6" y="70.2">ADB2</text>
<text x="136.6" y="67.6">ADB1</text>
<text x="157.4" y="67.6">ISOADA2</text>
<text x="157.4" y="70.2">ISOADA3</text>
<text x="195" y="70.2">rx</text>
<text x="208.2" y="69">1</text>
<text x="208.2" y="71.6">2</text>
<text x="75.9" y="75.4">38 PIN HEADER 50TH</text>
<text x="188.4" y="75.3">ISOGND</text>
<text x="195.1" y="72.7">tx</text>
<text x="208.2" y="74.1">3</text>
<text x="211.8" y="79.2">1k</text>
<text x="184" y="88">5V</text>
<text x="196.8" y="86.8">1</text>
<text x="196.8" y="89.4">2</text>
<text x="214" y="89.2">rx</text>
<text x="232.3" y="89.2">GPIOL_2</text>
<text x="178.3" y="93">ISOGND</text>
<text x="178.3" y="90.5">ISOGND</text>
<text x="196.8" y="91.9">3</text>
<text x="214.1" y="91.8">tx</text>
<text x="232.3" y="91.8">GPIOL_1</text>
<text x="200.3" y="97">1k</text>
<text x="42.2" y="109.6">3v3</text>
<text x="203.1" y="109.6">1v8</text>
<text x="63.6" y="120.7">100n</text>
<text x="75" y="120.7">100n</text>
<text x="89" y="120.7">100n</text>
<text x="119.5" y="120.7">100n</text>
<text x="132.2" y="120.7">100n</text>
<text x="144.9" y="120.7">100n</text>
<text x="158.8" y="120.7">100n</text>
<text x="171.5" y="120.7">100n</text>
<text x="184.2" y="120.7">100n</text>
<text x="203.1" y="127.3">GND</text>
<text x="209.4" y="136.4">A2</text>
<text x="215.8" y="137.5">RFU_1</text>
<text x="231.8" y="137.5">DQ2</text>
<text x="239.9" y="136.4">C4</text>
<text x="255.1" y="137.5">DQ2</text>
<text x="186.3" y="142.6">dram_RESET</text>
<text x="190.4" y="140">dram_CS</text>
<text x="209.4" y="138.9">A3</text>
<text x="209.4" y="141.4">A4</text>
<text x="209.4" y="144">A5</text>
<text x="215.8" y="140">CS#</text>
<text x="215.8" y="142.6">RESET#</text>
<text x="227.7" y="142.6">VCCQ_1</text>
<text x="229.4" y="140">RFU_5</text>
<text x="239.9" y="138.9">C5</text>
<text x="239.9" y="141.4">D1</text>
<text x="239.9" y="144">D2</text>
<text x="255.1" y="142.6">3V3</text>
<text x="124.2" y="148.9">BH50</text>
<text x="124.5" y="146.4">BL51</text>
<text x="145.9" y="148.9">DQ7</text>
<text x="145.9" y="146.4">CK</text>
<text x="209.4" y="146.5">B1</text>
<text x="209.4" y="149.1">B2</text>
<text x="215.8" y="145.1">RFU_2</text>
<text x="215.8" y="147.7">CK#</text>
<text x="231.8" y="145.1">DQ1</text>
<text x="231.8" y="147.7">DQ0</text>
<text x="239.9" y="146.5">D3</text>
<text x="239.9" y="149.1">D4</text>
<text x="255.1" y="145.1">DQ1</text>
<text x="255.1" y="147.7">DQ0</text>
<text x="124.2" y="154">BH46</text>
<text x="124.3" y="151.5">BK50</text>
<text x="145.9" y="151.5">DQ1</text>
<text x="145.9" y="154">RWDS</text>
<text x="194.6" y="152.7">GND</text>
<text x="195.5" y="155.3">3V3</text>
<text x="196.3" y="150.2">CK</text>
<text x="209.4" y="151.6">B3</text>
<text x="209.4" y="154.1">B4</text>
<text x="215.8" y="150.2">CK</text>
<text x="215.8" y="152.7">VSS</text>
<text x="215.8" y="155.3">VCC</text>
<text x="231.8" y="150.2">DQ3</text>
<text x="231.8" y="152.7">DQ4</text>
<text x="231.8" y="155.3">DQ7</text>
<text x="239.9" y="151.6">D5</text>
<text x="239.9" y="154.1">E1</text>
<text x="255.1" y="150.2">DQ3</text>
<text x="255.1" y="152.7">DQ4</text>
<text x="255.1" y="155.3">DQ7</text>
<text x="45.9" y="160.4">gnd</text>
<text x="64.6" y="160.4">ISOGND</text>
<text x="123.9" y="156.5">BM50</text>
<text x="123.9" y="159.1">BM51</text>
<text x="124.2" y="161.6">BN47</text>
<text x="145.9" y="159.1">DQ6</text>
<text x="145.9" y="161.6">DQ5</text>
<text x="194.6" y="160.4">GND</text>
<text x="209.3" y="159.2">C1</text>
<text x="209.3" y="161.8">C2</text>
<text x="209.4" y="156.7">B5</text>
<text x="215.8" y="157.8">RFU_3</text>
<text x="215.8" y="160.4">VSSQ_1</text>
<text x="231.8" y="157.8">DQ6</text>
<text x="231.8" y="160.4">DQ5</text>
<text x="239.9" y="156.7">E2</text>
<text x="239.9" y="159.2">E3</text>
<text x="239.9" y="161.8">E4</text>
<text x="255.1" y="157.8">DQ6</text>
<text x="255.1" y="160.4">DQ5</text>
<text x="123.9" y="164.2">BM47</text>
<text x="124.2" y="166.7">BN45</text>
<text x="145.9" y="164.2">DQ0</text>
<text x="145.9" y="166.7">DQ3</text>
<text x="192.8" y="165.4">RWDS</text>
<text x="209.3" y="164.3">C3</text>
<text x="215.8" y="162.9">RFU_4</text>
<text x="215.8" y="165.4">RWDS</text>
<text x="227.7" y="162.9">VCCQ_2</text>
<text x="227.9" y="165.4">VSSQ_2</text>
<text x="239.9" y="164.3">E5</text>
<text x="255.1" y="165.4">GND</text>
<text x="255.1" y="162.9">3V3</text>
<text x="123.9" y="169.2">BM45</text>
<text x="124.2" y="171.8">BN42</text>
<text x="145.9" y="169.2">DRAM_CS</text>
<text x="145.9" y="171.8">DQ4</text>
<text x="214.3" y="169.4">W956A8MBYA5I</text>
<text x="123.9" y="176.9">BM44</text>
<text x="123.9" y="174.3">BM42</text>
<text x="145.9" y="176.9">DQ2</text>
<text x="145.9" y="174.3">DRAM_RESET</text>
</g>
<text font-size="2.1" fill="#800000" x="81.2" y="79">FIX BUGS!</text>
</svg>
